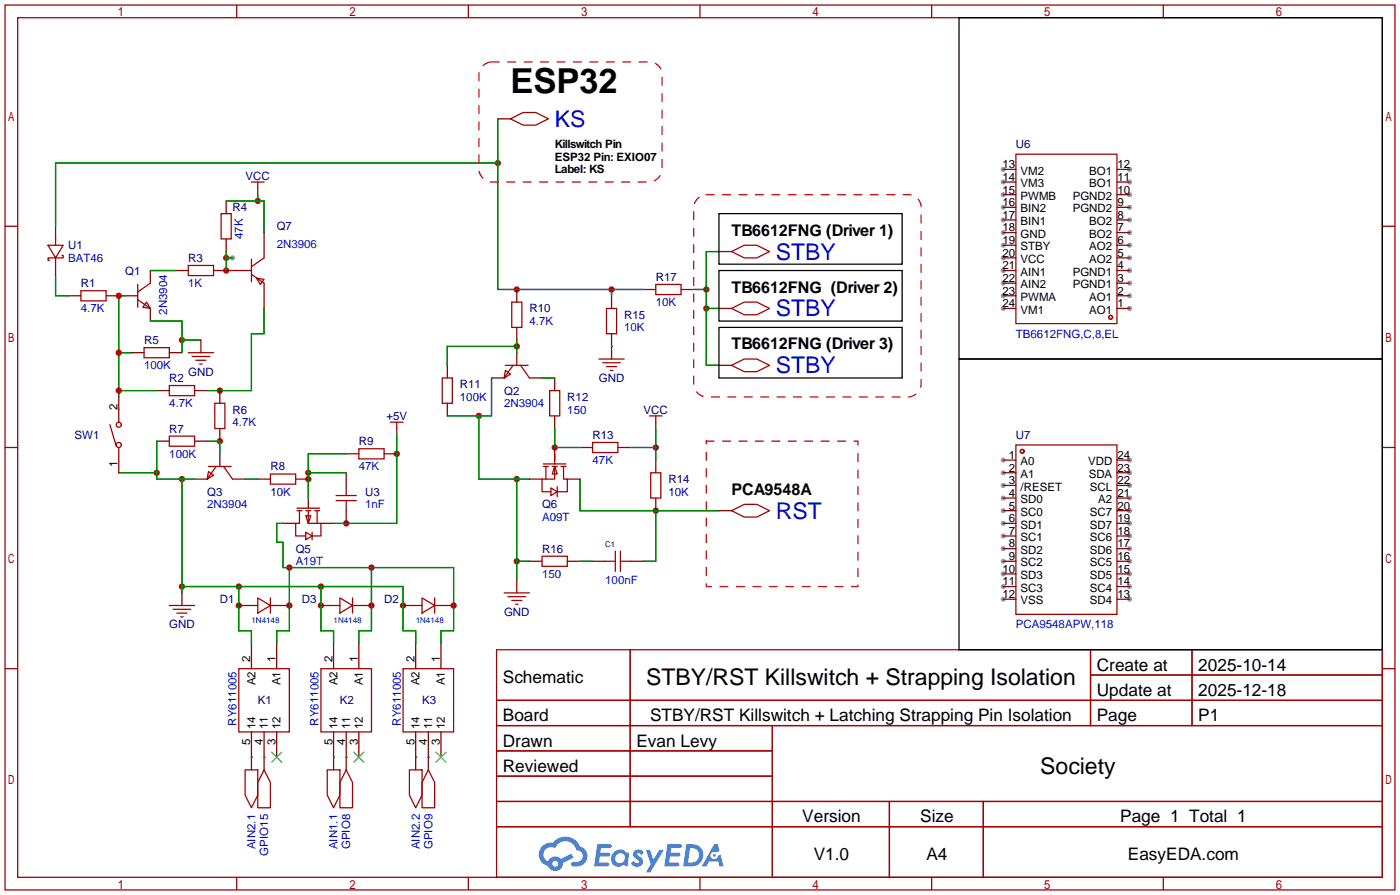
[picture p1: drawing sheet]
<svg xmlns="http://www.w3.org/2000/svg" width="281mm" height="180mm" viewBox="0 0 281 180" stroke-linecap="round" stroke-linejoin="round" font-family="sans-serif">
<g fill="#999">
<circle cx="227.1" cy="62" r=".51"/>
<circle cx="227.1" cy="59.4" r=".51"/>
<circle cx="227.1" cy="56.9" r=".51"/>
<circle cx="227.1" cy="54.4" r=".51"/>
<circle cx="227.1" cy="51.8" r=".51"/>
<circle cx="227.1" cy="49.3" r=".51"/>
<circle cx="227.1" cy="46.7" r=".51"/>
<circle cx="227.1" cy="44.2" r=".51"/>
<circle cx="227.1" cy="41.7" r=".51"/>
<circle cx="227.1" cy="39.1" r=".51"/>
<circle cx="227.1" cy="36.6" r=".51"/>
<circle cx="227.1" cy="34" r=".51"/>
<circle cx="201.7" cy="34" r=".51"/>
<circle cx="201.7" cy="36.6" r=".51"/>
<circle cx="201.7" cy="39.1" r=".51"/>
<circle cx="201.7" cy="41.7" r=".51"/>
<circle cx="201.7" cy="44.2" r=".51"/>
<circle cx="201.7" cy="46.7" r=".51"/>
<circle cx="201.7" cy="49.3" r=".51"/>
<circle cx="201.7" cy="51.8" r=".51"/>
<circle cx="201.7" cy="54.4" r=".51"/>
<circle cx="201.7" cy="56.9" r=".51"/>
<circle cx="201.7" cy="59.4" r=".51"/>
<circle cx="201.7" cy="62" r=".51"/>
<circle cx="201.7" cy="92.5" r=".51"/>
<circle cx="201.7" cy="95" r=".51"/>
<circle cx="201.7" cy="97.5" r=".51"/>
<circle cx="201.7" cy="100.1" r=".51"/>
<circle cx="201.7" cy="102.6" r=".51"/>
<circle cx="201.7" cy="105.2" r=".51"/>
<circle cx="201.7" cy="107.7" r=".51"/>
<circle cx="201.7" cy="110.2" r=".51"/>
<circle cx="201.7" cy="112.8" r=".51"/>
<circle cx="201.7" cy="115.3" r=".51"/>
<circle cx="201.7" cy="117.9" r=".51"/>
<circle cx="201.7" cy="120.4" r=".51"/>
<circle cx="227.1" cy="120.4" r=".51"/>
<circle cx="227.1" cy="117.9" r=".51"/>
<circle cx="227.1" cy="115.3" r=".51"/>
<circle cx="227.1" cy="112.8" r=".51"/>
<circle cx="227.1" cy="110.2" r=".51"/>
<circle cx="227.1" cy="107.7" r=".51"/>
<circle cx="227.1" cy="105.2" r=".51"/>
<circle cx="227.1" cy="102.6" r=".51"/>
<circle cx="227.1" cy="100.1" r=".51"/>
<circle cx="227.1" cy="97.5" r=".51"/>
<circle cx="227.1" cy="95" r=".51"/>
<circle cx="227.1" cy="92.5" r=".51"/>
<circle cx="46.7" cy="51.8" r=".51"/>
</g>
<g fill="none" stroke="#a10000" stroke-width=".25">
<path d="M1 1h279.4v177.8h-279.4zM3.6 3.6h274.3v172.7h-274.3zM47.6 1v2.6M94.1 1v2.6M140.7 1v2.6M187.3 1v2.6M233.8 1v2.6M1 45.5h2.6M277.9 45.5h2.5M1 89.9h2.6M277.9 89.9h2.5M1 134.4h2.6"/>
<path d="M99.8 130.6h178.1v45.7h-178.1zM126.7 130.6v35.5M219.2 130.6v15.2M219.2 135.6h58.7M239.6 130.6v15.2M277.9 134.4h2.5M99.8 140.7h178.1M99.8 145.8h178.1M99.8 150.9h55.5M99.8 156h55.5M155.3 145.8v30.5M47.6 176.3v2.5"/>
<path d="M94.1 176.3v2.5M99.8 161h178.1M99.8 166.1h178.1M140.7 176.3v2.5M178.8 161v15.3M187.3 176.3v2.5M197.7 161v15.3M233.8 176.3v2.5"/>
</g>
<g fill="#5487ff">
<path d="M127.6 171a1.3 1.3 0 0 1 1.8 .2l-.4 .7a.54 .54 0 0 0-.9-.3l.1 .2a1.34 1.34 0 0 1 1 1.8 1.47 1.47 0 0 1-2.4 0l.5-.6a.64 .64 0 0 0 .5 .4 .64 .64 0 0 0 .7-.2l-.2-.3a1.35 1.35 0 0 1-.9-1.8z"/>
<path d="M129.8 170.8h.9l.6 1.9 1.2-1.9h.9l-2.7 4.5h-.9l1-1.7z"/>
<path d="M120.1 169.6h1.6a1.31 1.31 0 0 1 1.2 .2 .4 .4 0 0 1-.3 .6h-1.8l-.1 .9h1.6a.4 .4 0 0 1 .4 .5 .4 .4 0 0 1-.4 .3h-1.7l-.2 1.2h.8a1.23 1.23 0 0 1 1.2 .2 .39 .39 0 0 1-.3 .6h-2.7z"/>
<path d="M134.2 169.6h1.6a1.32 1.32 0 0 1 1.2 .2 .39 .39 0 0 1-.3 .6h-1.8l-.1 .9h1.6a.4 .4 0 0 1 .4 .5 .4 .4 0 0 1-.4 .3h-1.7l-.2 1.2h.8a1.23 1.23 0 0 1 1.2 .2 .39 .39 0 0 1-.3 .6h-2.7z"/>
<path d="M143.6 169.6h.7l.4 1.4-.7 .3a.75 .75 0 0 0-1.1 .3 .75 .75 0 0 0 .5 1 .75 .75 0 0 0 .9-.6l.5-.3 .7 2.4h-.9l-.2-1h-1.9l-.5 1h-.9z"/>
<path d="M138 169.6l-.7 4.5h1.5a2.27 2.27 0 0 0 2.6-2.3 2.27 2.27 0 0 0-2.7-2.2zM138.7 170.4a1.5 1.5 0 0 1 1.8 1.5 1.5 1.5 0 0 1-1.9 1.4h-.3z"/>
<path d="M123.4 171.2a1.6 1.6 0 0 0-.3 2.3 1.6 1.6 0 0 0 2.3 .2l.8 .4 .3-2.5-.2-.3h-.5a1.58 1.58 0 0 0-2.4-.1zM124 171.8a.99 .99 0 0 1 1.6 .3 .99 .99 0 0 1-.9 1.3 .94 .94 0 0 1-1-.5 .94 .94 0 0 1 .3-1.1z"/>
<path d="M109 170a2.37 2.37 0 0 0 1.2 4 1.54 1.54 0 0 0 1.7 1 1.54 1.54 0 0 0 1.3-1.6l2.1-1.1-.5-.8-2 1.1a1.57 1.57 0 0 0-2.6 .5 1.5 1.5 0 0 1-.8-2.1 1.5 1.5 0 0 1 2.2-.6 2.23 2.23 0 0 1 2.3-1.4 2.23 2.23 0 0 1 2 1.9 1.16 1.16 0 0 1 1.2 1 1.16 1.16 0 0 1-1.1 1.3h-.6a.47 .47 0 0 0-.6 .4 .47 .47 0 0 0 .4 .5 2.17 2.17 0 0 0 2.5-1 2.17 2.17 0 0 0-.3-2.6l-.8-.5a3.2 3.2 0 0 0-5.5-.7l-1.1 .1zM111 173.6a.6 .6 0 0 1 1.2 0 .6 .6 0 0 1-1.2 0z"/>
<circle cx="143.6" cy="171.9" r=".28"/>
</g>
<g fill="none" stroke="#a10000" stroke-width=".25">
<path d="M50.5 36.6h2.6M51.8 36.6v1.2M9.7 49.3h3l-1.5 2.5zM11.2 48v1.3M12.4 51.3h.3v.5h-3v.5h.2M16.3 58.4h5v2.1h-5zM27.7 57.1v4.6M30.2 56.9l-2.5 1.8M37.8 53.3h5.1v2.1h-5.1zM27.7 60.2l2.5 1.8M29.5 60.7l.7 1.3-1.5-.3zM34 77.5h5.1v2h-5.1z"/>
<path d="M101.6 74.4l1 .8-1.3 .7zM101.6 73.4h4.6M103.1 73.4l-1.8 2.5M104.6 73.4l1.8 2.5M41.9 94.7l1 .8-1.2 .8zM41.9 93.7h4.6M43.4 93.7l-1.7 2.6M45 93.7l1.7 2.6M130.6 83.6h2.5M131.8 83.6v1.2"/>
</g>
<g fill="none" stroke="#870000" stroke-width=".25">
<path d="M51.8 37.8v1.3M11.2 45.5v2.5M11.2 51.8v3.8M13.7 59.4h2.6M21.3 59.4h2.6M25.1 59.4h2.6M30.2 54.4v2.5M35.3 54.4h2.5M42.9 54.4h2.6M30.2 62v2.5M31.5 78.5h2.5M39.1 78.5h2.6"/>
<path d="M98.8 75.9h2.5M103.9 70.9v2.5M106.4 75.9h2.6M39.1 96.3h2.6M44.2 91.2v2.5M46.7 96.3h2.6M131.8 84.8v1.3"/>
</g>
<path d="M11.2 55.6v3.8h2.5M25.1 59.4h-1.2v20.4M30.2 54.4h5.1M23.9 70.9h2.5M23.9 78.5h7.6" fill="none" stroke="#008700" stroke-width=".25"/>
<g fill="#c00">
<circle cx="23.9" cy="59.4" r=".63"/>
<circle cx="23.9" cy="70.9" r=".63"/>
<circle cx="23.9" cy="78.5" r=".63"/>
<circle cx="45.5" cy="54.4" r=".63"/>
<circle cx="45.5" cy="51.8" r=".63"/>
<circle cx="36.6" cy="68.3" r=".63"/>
<circle cx="44.2" cy="78.5" r=".63"/>
<circle cx="44.2" cy="88.6" r=".63"/>
<circle cx="36.6" cy="96.3" r=".63"/>
<circle cx="31.5" cy="95" r=".63"/>
<circle cx="36.6" cy="117.9" r=".63"/>
<circle cx="48" cy="117.9" r=".63"/>
<circle cx="64.5" cy="117.9" r=".63"/>
<circle cx="81" cy="121.7" r=".63"/>
<circle cx="64.5" cy="121.7" r=".63"/>
<circle cx="48" cy="121.7" r=".63"/>
<circle cx="62" cy="96.3" r=".63"/>
<circle cx="62" cy="95" r=".63"/>
<circle cx="103.9" cy="69.6" r=".63"/>
<circle cx="96.3" cy="83.6" r=".63"/>
<circle cx="103.9" cy="96.3" r=".63"/>
<circle cx="103.9" cy="112.8" r=".63"/>
<circle cx="111.5" cy="89.9" r=".63"/>
<circle cx="131.8" cy="89.9" r=".63"/>
<circle cx="69.6" cy="105.2" r=".63"/>
<circle cx="79.8" cy="91.2" r=".63"/>
<circle cx="58.2" cy="114" r=".63"/>
<circle cx="58.2" cy="121.7" r=".63"/>
<circle cx="74.7" cy="114" r=".63"/>
<circle cx="74.7" cy="121.7" r=".63"/>
<circle cx="91.2" cy="121.7" r=".63"/>
<circle cx="131.8" cy="102.6" r=".63"/>
<circle cx="142" cy="58.2" r=".63"/>
<circle cx="142" cy="62" r=".63"/>
<circle cx="51.8" cy="40.4" r=".63"/>
<circle cx="100.1" cy="32.8" r=".63"/>
<circle cx="103.9" cy="58.2" r=".63"/>
<circle cx="122.9" cy="58.2" r=".63"/>
</g>
<g fill="none" stroke="#008700" stroke-width=".25">
<path d="M51.8 39.1v1.3M100.1 23.9v34.3h29.2M100.1 32.8h-88.9v12.7M30.2 54.4h5.1M45.5 50.5v3.9M45.5 51.8h1.2M45.5 40.4h7.6v6.3M122.9 58.2v1.2M139.4 58.2h2.6M144.5 50.5h-2.5v22.9h2.5M30.2 64.5h6.4v6.4M36.6 68.3h3.8"/>
<path d="M53.1 62v5.1h-2.6v11.4h-8.8M98.8 75.9v7.7h-8.9M103.9 68.3v2.6M103.9 69.6h-14v3.8M109 75.9h2.5M122.9 69.6h.1M142 62h2.5M23.9 95h7.6M31.5 88.6v7.7h7.6M36.6 96.3v22.8M41.7 88.6h2.5v2.6M49.3 96.3h2.5"/>
<path d="M62 95h7.6M69.6 91.2h-7.6v8.9M79.8 87.4v17.8h-12.7M96.3 83.6v12.7h10.1M103.9 96.3v20.3M111.5 86.1v3.8h5.1M116.6 96.3v6.3h27.9M126.7 89.9h5.1M131.8 86.1v6.4M36.6 117.9h44.4v8.8h2.6v2.6M48 117.9v8.8h2.5v2.6M56.9 105.2h-1.3v3.8h1.3v5h34.3v12.7h-2.6v2.6"/>
<path d="M58.2 114v12.7h-2.6v2.6M64.5 117.9v8.8h2.6v2.6M74.7 114v12.7h-2.6v2.6M103.9 112.8h2.5M116.6 112.8h2.5M131.8 102.6v10.2h-2.5M50.5 152.1h.1M53.1 152.1h.1M67.1 152.1h.1M69.6 152.1h.1M83.6 152.1h.1M86.1 152.1h.1"/>
</g>
<g fill="none" stroke="#a10000" stroke-width=".25">
<path d="M102.6 23.9l2.6-1.3h2.5l2.5 1.3-2.5 1.2h-2.5zM204.2 31h20.3v34h-20.3zM44.4 42.9h2.1v5.1h-2.1zM50.5 55.1l2.6 1.8M50.5 52.1v4.5M51.6 55.9l1.5 .2-.8 1zM53.1 51.8l-2.6 1.8M131.8 57.1h5.1v2.1h-5.1zM147.1 50.5l2.5-1.2h2.5l2.6 1.2-2.6 1.3h-2.5zM29 69.8h5v2.1h-5zM37.8 70.9h5.1M38.6 71.6h3.6"/>
<path d="M39.4 72.4h2M40.1 73.2h.5M88.9 75.9h2v5.1h-2zM102.9 60.7h2v5.1h-2zM110.5 78.5h2v5.1h-2zM120.4 72.1h5.1M121.2 72.9h3.5M121.9 62h2.1v5.1h-2.1zM121.9 73.7h2.1M122.7 74.4h.5M147.1 62l2.5-1.3h2.5l2.6 1.3-2.6 1.2h-2.5zM147.1 73.4l2.5-1.3h2.5l2.6 1.3-2.6 1.3h-2.5z"/>
<path d="M22.1 85.3l1.3 4.4M23.9 82.3v2.5M23.9 89.9v2.6M34 87.6h5.1v2.1h-5.1zM43.2 81h2v5.1h-2zM54.4 95.3h5v2h-5zM67.6 99.6h4M69.6 97.5v2.1M72.1 90.2h5.1v2h-5.1zM78.5 84.8h2.5M79.8 84.8v1.3M109.2 93.7h1"/>
<path d="M109.2 93.2h4.6M109.7 93.7v2.6M110.7 98l1.3 .8-1.3 .8zM111 93.7h1M111.5 93.7v2.6h-2.5v2.5h1.7M111.5 93.7l.5 1.6h-1zM111.5 91.2v2M112 97.8v2M112.8 93.7h1M113.3 93.7v2.6h.7v2.5h-2M119.1 88.9h5.1v2h-5.1zM130.8 95h2v5.1h-2z"/>
<path d="M204.2 89.4h20.3v34h-20.3zM59.7 102.1h4.6M59.7 102.6h1M60.2 102.6v2.6h-.8v2.5h2.1M61.5 103.6h1l-.5 1.6zM61.5 106.9l1.2 .8-1.2 .8zM61.5 102.6h1M62 102.6v2.6h2.5v2.5h-1.8M62.7 106.9v1.6M63.2 102.6h1.1M63.8 102.6v2.6M67.6 100.6h4"/>
<path d="M69.6 100.6v2M101.3 119.1h5.1M102.1 119.9h3.6M109 111.8h5v2h-5zM121.7 112.8h2M123.7 110.7v4.1M124.7 110.7v4.1M124.7 112.8h2M147.1 102.6l2.5-1.3h2.5l2.6 1.3-2.6 1.3h-2.5zM34 121.7h5.1M34.8 122.4h3.6M35.6 123.2h2"/>
<path d="M36.3 124h.5M48 134.4h10.2v12.7h-10.2zM51.8 120.1l2.6 1.6-2.6 1.5zM54.4 120.1v3.1M64.5 134.4h10.2v12.7h-10.2zM68.3 120.1l2.6 1.6-2.6 1.5zM70.9 120.1v3.1M81 134.4h10.2v12.7h-10.2zM84.8 120.1l2.6 1.6-2.6 1.5zM87.4 120.1v3.1M102.9 120.7h2M103.6 121.4h.5"/>
<path d="M49.3 154.7h2.5v5.1l-1.3 2.5-1.2-2.5zM53.1 154.7l1.3 2.5v5.1h-2.6v-5.1zM65.8 154.7h2.5v5.1l-1.2 2.5-1.3-2.5zM69.6 154.7l1.3 2.5v5.1h-2.6v-5.1zM82.3 154.7h2.5v5.1l-1.2 2.5-1.3-2.5zM86.1 154.7l1.3 2.5v5.1h-2.6v-5.1z"/>
<circle cx="223.3" cy="63.8" r=".38"/>
<circle cx="23.9" cy="85.3" r=".51"/>
<circle cx="23.9" cy="89.4" r=".51"/>
<circle cx="205.5" cy="90.7" r=".38"/>
</g>
<g fill="none" stroke="#870000" stroke-width=".25">
<path d="M100.1 23.9h2.5M201.7 39.1h2.5M201.7 36.6h2.5M201.7 34h2.5M224.5 39.1h2.6M224.5 36.6h2.6M224.5 34h2.6M45.5 40.4v2.5M45.5 48v2.5M45.5 54.4h5M53.1 46.7v5.1M53.1 56.9v5.1"/>
<path d="M103.9 58.2v2.5M122.9 59.4v2.6M129.3 58.2h2.5M136.9 58.2h2.5M144.5 50.5h2.6M201.7 54.4h2.5M201.7 59.4h2.5M201.7 56.9h2.5M201.7 51.8h2.5M201.7 49.3h2.5M201.7 46.7h2.5M201.7 44.2h2.5"/>
<path d="M201.7 41.7h2.5M224.5 54.4h2.6M224.5 59.4h2.6M224.5 56.9h2.6M224.5 51.8h2.6M224.5 49.3h2.6M224.5 46.7h2.6M224.5 44.2h2.6M224.5 41.7h2.6M23.9 79.8v2.5M26.4 70.9h2.6M34 70.9h2.6"/>
<path d="M40.4 68.3v2.6M44.2 78.5v2.5M89.9 73.4v2.5M103.9 65.8v2.5M111.5 75.9v2.6M122.9 67.1v5M144.5 62h2.6M144.5 73.4h2.6M201.7 62h2.5M224.5 62h2.6M23.9 92.5v2.5M31.5 88.6h2.5"/>
<path d="M39.1 88.6h2.6M44.2 86.1v2.5M51.8 96.3h2.6M59.4 96.3h2.6M69.6 95v2.5M69.6 91.2h2.5M77.2 91.2h2.6M79.8 86.1v1.3M89.9 81v2.6M106.4 96.3h2.6M111.5 83.6v2.5M111.5 89.9v2.6"/>
<path d="M114 96.3h2.6M116.6 89.9h2.5M124.2 89.9h2.5M131.8 92.5v2.5M201.7 92.5h2.5M201.7 95h2.5M201.7 97.5h2.5M224.5 92.5h2.6M224.5 95h2.6M224.5 97.5h2.6M36.6 119.1v2.6M56.9 105.2h2.5"/>
<path d="M62 100.1v2M64.5 105.2h2.6M69.6 102.6v2.6M103.9 116.6v2.5M106.4 112.8h2.6M114 112.8h2.6M119.1 112.8h2.6M126.7 112.8h2.6M131.8 100.1v2.5M144.5 102.6h2.6M201.7 105.2h2.5M201.7 112.8h2.5"/>
<path d="M201.7 102.6h2.5M201.7 100.1h2.5M201.7 107.7h2.5M201.7 110.2h2.5M201.7 115.3h2.5M201.7 117.9h2.5M224.5 105.2h2.6M224.5 112.8h2.6M224.5 102.6h2.6M224.5 100.1h2.6M224.5 107.7h2.6M224.5 110.2h2.6"/>
<path d="M224.5 115.3h2.6M224.5 117.9h2.6M48 121.7h3.8M50.5 129.3v5.1M54.4 121.7h3.8M55.6 129.3v5.1M64.5 121.7h3.8M67.1 129.3v5.1M70.9 121.7h3.8M72.1 129.3v5.1M81 121.7h3.8M83.6 129.3v5.1"/>
<path d="M87.4 121.7h3.8M88.6 129.3v5.1M201.7 120.4h2.5M224.5 120.4h2.6M50.5 147.1v7.6M53.1 147.1v7.6M55.6 147.1v5M67.1 147.1v7.6M69.6 147.1v7.6M72.1 147.1v5M83.6 147.1v7.6M86.1 147.1v7.6"/>
<path d="M88.6 147.1v5"/>
</g>
<path d="M54.6 151.1l2 2.1M56.6 151.1l-2 2.1M71.1 151.1l2.1 2.1M73.2 151.1l-2.1 2.1M87.6 151.1l2.1 2.1M89.7 151.1l-2.1 2.1" fill="none" stroke="#3c3" stroke-width=".25"/>
<path d="M192.8 3.6h85.1v68.5h-85.1zM144.5 42.9h36.9v10.2h-36.9zM144.5 54.4h36.9v10.1h-36.9zM144.5 65.8h36.9v10.1h-36.9zM192.8 72.1h85.1v58.5h-85.1z" fill="none" stroke="#000" stroke-width=".25"/>
<path d="M98.8 12.4h31.8a2.54 2.54 0 0 1 2.5 2.6v19a2.72 2.72 0 0 1-2.5 2.6h-31.8a2.72 2.72 0 0 1-2.5-2.6v-19a2.72 2.72 0 0 1 2.5-2.6M142 39.1h40.6a2.54 2.54 0 0 1 2.6 2.6v35.5a2.72 2.72 0 0 1-2.6 2.6h-40.6a2.72 2.72 0 0 1-2.6-2.6v-35.5a2.72 2.72 0 0 1 2.6-2.6M142 88.6h30.5v29.3h-30.5z" fill="none" stroke="#f00" stroke-width=".25" stroke-dasharray="1.5 1.8"/>
<text font-size="6.9" x="102.6" y="18.7">ESP32</text>
<g font-size="4.6" fill="#00f">
<text x="111.5" y="25.5">KS</text>
<text x="156" y="52.2">STBY</text>
<text x="156" y="63.6">STBY</text>
<text x="156" y="75">STBY</text>
<text x="156" y="104.2">RST</text>
</g>
<g font-size="4.6">
<text x="129.9" y="137.7">STBY/RST Killswitch + Strapping Isolation</text>
<text x="209.1" y="155.4">Society</text>
</g>
<g font-size="3.5">
<text x="101.1" y="137.3">Schematic</text>
<text x="220.5" y="134.8">Create at</text>
<text x="240.9" y="134.8">2025-10-14</text>
<text x="220.5" y="139.9">Update at</text>
<text x="240.9" y="139.9">2025-12-18</text>
<text x="101.1" y="144.9">Board</text>
<text x="130.7" y="144.9">STBY/RST Killswitch + Latching Strapping Pin Isolation</text>
<text x="220.5" y="144.9">Page</text>
<text x="240.9" y="144.9">P1</text>
<text x="101.1" y="150">Drawn</text>
<text x="101.1" y="155.1">Reviewed</text>
<text x="128" y="150">Evan Levy</text>
<text x="161.3" y="165.3">Version</text>
<text x="185" y="165.3">Size</text>
<text x="225.2" y="165.3">Page 1 Total 1</text>
<text x="163.6" y="172.9">V1.0</text>
<text x="186.2" y="172.9">A4</text>
<text x="226.7" y="172.9">EasyEDA.com</text>
</g>
<g font-size="3.2">
<text x="147.1" y="47.4">TB6612FNG (Driver 1)</text>
<text x="147.1" y="58.8">TB6612FNG (Driver 2)</text>
<text x="147.1" y="70.2">TB6612FNG (Driver 3)</text>
<text x="147.1" y="99.4">PCA9548A</text>
</g>
<g font-size="2.3">
<text x="111.5" y="29.8">Killswitch Pin</text>
<text x="111.5" y="32.3">ESP32 Pin: EXIO07</text>
<text x="111.5" y="34.8">Label: KS</text>
<text x="201.5" y="33.8">13</text>
<text x="205.2" y="35.1">VM2</text>
<text x="219" y="35.1">BO1</text>
<text x="224.7" y="33.8">12</text>
<text x="201.5" y="36.3">14</text>
<text x="201.5" y="38.9">15</text>
<text x="201.5" y="41.4">16</text>
<text x="205.2" y="37.6">VM3</text>
<text x="205.2" y="40.2">PWMB</text>
<text x="215.6" y="40.2">PGND2</text>
<text x="219" y="37.6">BO1</text>
<text x="224.7" y="41.4">9</text>
<text x="224.7" y="38.9">10</text>
<text x="224.7" y="36.3">11</text>
<text x="201.5" y="44">17</text>
<text x="201.5" y="46.5">18</text>
<text x="205.2" y="42.7">BIN2</text>
<text x="205.2" y="45.2">BIN1</text>
<text x="205.2" y="47.8">GND</text>
<text x="215.6" y="42.7">PGND2</text>
<text x="219" y="47.8">BO2</text>
<text x="219" y="45.2">BO2</text>
<text x="224.7" y="46.5">7</text>
<text x="224.7" y="44">8</text>
<text x="201.5" y="49">19</text>
<text x="201.5" y="51.6">20</text>
<text x="205.2" y="50.3">STBY</text>
<text x="205.2" y="52.9">VCC</text>
<text x="219" y="52.9">AO2</text>
<text x="219" y="50.3">AO2</text>
<text x="224.7" y="51.6">5</text>
<text x="224.7" y="49">6</text>
<text x="201.5" y="54.1">21</text>
<text x="201.5" y="56.7">22</text>
<text x="201.5" y="59.2">23</text>
<text x="205.2" y="55.4">AIN1</text>
<text x="205.2" y="57.9">AIN2</text>
<text x="215.6" y="57.9">PGND1</text>
<text x="215.6" y="55.4">PGND1</text>
<text x="224.7" y="59.2">2</text>
<text x="224.7" y="56.7">3</text>
<text x="224.7" y="54.1">4</text>
<text x="201.5" y="61.7">24</text>
<text x="205.2" y="60.5">PWMA</text>
<text x="205.2" y="63">VM1</text>
<text x="219" y="63">AO1</text>
<text x="219" y="60.5">AO1</text>
<text x="224.7" y="61.7">1</text>
<text x="23.6" y="82.3" transform="rotate(-90 23.6 82.3)">2</text>
<text x="23.6" y="93.7" transform="rotate(-90 23.6 93.7)">1</text>
<text x="202.8" y="92.2">1</text>
<text x="202.8" y="94.8">2</text>
<text x="205.2" y="93.5">A0</text>
<text x="218.7" y="93.5">VDD</text>
<text x="224.7" y="94.8">23</text>
<text x="224.7" y="92.2">24</text>
<text x="202.8" y="97.3">3</text>
<text x="202.8" y="99.8">4</text>
<text x="205.2" y="96">A1</text>
<text x="205.2" y="98.6">/RESET</text>
<text x="205.2" y="101.1">SD0</text>
<text x="218.8" y="96">SDA</text>
<text x="219.1" y="98.6">SCL</text>
<text x="220.8" y="101.1">A2</text>
<text x="224.7" y="99.8">21</text>
<text x="224.7" y="97.3">22</text>
<text x="202.8" y="102.4">5</text>
<text x="202.8" y="104.9">6</text>
<text x="202.8" y="107.5">7</text>
<text x="205.2" y="103.7">SC0</text>
<text x="205.2" y="106.2">SD1</text>
<text x="219.1" y="106.2">SD7</text>
<text x="219.1" y="103.7">SC7</text>
<text x="224.7" y="107.5">18</text>
<text x="224.7" y="104.9">19</text>
<text x="224.7" y="102.4">20</text>
<text x="202.8" y="110">8</text>
<text x="202.8" y="112.5">9</text>
<text x="205.2" y="108.7">SC1</text>
<text x="205.2" y="111.3">SD2</text>
<text x="205.2" y="113.8">SC2</text>
<text x="219.1" y="113.8">SC5</text>
<text x="219.1" y="111.3">SD6</text>
<text x="219.1" y="108.7">SC6</text>
<text x="224.7" y="112.5">16</text>
<text x="224.7" y="110">17</text>
<text x="201.5" y="115.1">10</text>
<text x="201.5" y="117.6">11</text>
<text x="205.2" y="116.4">SD3</text>
<text x="205.2" y="118.9">SC3</text>
<text x="219.1" y="118.9">SC4</text>
<text x="219.1" y="116.4">SD5</text>
<text x="224.7" y="117.6">14</text>
<text x="224.7" y="115.1">15</text>
<text x="201.5" y="120.2">12</text>
<text x="205.2" y="121.4">VSS</text>
<text x="219.1" y="121.4">SD4</text>
<text x="224.7" y="120.2">13</text>
<text x="50.3" y="133.1" transform="rotate(-90 50.3 133.1)">2</text>
<text x="51.3" y="137.7" transform="rotate(-90 51.3 137.7)">A2</text>
<text x="55.4" y="133.1" transform="rotate(-90 55.4 133.1)">1</text>
<text x="56.4" y="137.7" transform="rotate(-90 56.4 137.7)">A1</text>
<text x="66.8" y="133.1" transform="rotate(-90 66.8 133.1)">2</text>
<text x="67.8" y="137.7" transform="rotate(-90 67.8 137.7)">A2</text>
<text x="71.9" y="133.1" transform="rotate(-90 71.9 133.1)">1</text>
<text x="72.9" y="137.7" transform="rotate(-90 72.9 137.7)">A1</text>
<text x="83.3" y="133.1" transform="rotate(-90 83.3 133.1)">2</text>
<text x="84.4" y="137.7" transform="rotate(-90 84.4 137.7)">A2</text>
<text x="88.4" y="133.1" transform="rotate(-90 88.4 133.1)">1</text>
<text x="89.4" y="137.7" transform="rotate(-90 89.4 137.7)">A1</text>
<text x="50.3" y="149.6" transform="rotate(-90 50.3 149.6)">5</text>
<text x="51.3" y="146.6" transform="rotate(-90 51.3 146.6)">14</text>
<text x="52.9" y="149.6" transform="rotate(-90 52.9 149.6)">4</text>
<text x="53.9" y="146.6" transform="rotate(-90 53.9 146.6)">11</text>
<text x="55.4" y="149.6" transform="rotate(-90 55.4 149.6)">3</text>
<text x="56.4" y="146.6" transform="rotate(-90 56.4 146.6)">12</text>
<text x="66.8" y="149.6" transform="rotate(-90 66.8 149.6)">5</text>
<text x="67.8" y="146.6" transform="rotate(-90 67.8 146.6)">14</text>
<text x="69.4" y="149.6" transform="rotate(-90 69.4 149.6)">4</text>
<text x="70.4" y="146.6" transform="rotate(-90 70.4 146.6)">11</text>
<text x="71.9" y="149.6" transform="rotate(-90 71.9 149.6)">3</text>
<text x="72.9" y="146.6" transform="rotate(-90 72.9 146.6)">12</text>
<text x="83.3" y="149.6" transform="rotate(-90 83.3 149.6)">5</text>
<text x="84.4" y="146.6" transform="rotate(-90 84.4 146.6)">14</text>
<text x="85.9" y="149.6" transform="rotate(-90 85.9 149.6)">4</text>
<text x="86.9" y="146.6" transform="rotate(-90 86.9 146.6)">11</text>
<text x="88.4" y="149.6" transform="rotate(-90 88.4 149.6)">3</text>
<text x="89.4" y="146.6" transform="rotate(-90 89.4 146.6)">12</text>
</g>
<g font-size="2.3" fill="#000080">
<text x="204.2" y="29.8">U6</text>
<text x="49.4" y="36.1">VCC</text>
<text x="46.7" y="42.5">R4</text>
<text x="55.6" y="46.3">Q7</text>
<text x="13.7" y="50.1">U1</text>
<text x="37.8" y="52.6">R3</text>
<text x="16.3" y="57.7">R1</text>
<text x="25.1" y="55.2">Q1</text>
<text x="131.8" y="56.4">R17</text>
<text x="106.4" y="62.8">R10</text>
<text x="125.5" y="64.1">R15</text>
<text x="29" y="69.1">R5</text>
<text x="34" y="76.8">R2</text>
<text x="37.8" y="75.5">GND</text>
<text x="120.4" y="76.8">GND</text>
<text x="46.7" y="83.1">R6</text>
<text x="92.5" y="78">R11</text>
<text x="101.3" y="79.3">Q2</text>
<text x="114" y="80.6">R12</text>
<text x="129.4" y="83.1">VCC</text>
<text x="15" y="88.2">SW1</text>
<text x="34" y="86.9">R7</text>
<text x="72.1" y="89.5">R9</text>
<text x="77.7" y="84.4">+5V</text>
<text x="119.1" y="88.2">R13</text>
<text x="204.2" y="88.2">U7</text>
<text x="54.4" y="94.5">R8</text>
<text x="41.7" y="99.6">Q3</text>
<text x="73.4" y="99.6">U3</text>
<text x="134.4" y="97.1">R14</text>
<text x="109" y="102.2">Q6</text>
<text x="59.4" y="111">Q5</text>
<text x="109" y="111">R16</text>
<text x="44.2" y="121.2">D1</text>
<text x="60.7" y="121.2">D3</text>
<text x="77.2" y="121.2">D2</text>
<text x="101.3" y="123.7">GND</text>
<text x="34" y="126.3">GND</text>
<text x="51.8" y="141.5">K1</text>
<text x="68.3" y="141.5">K2</text>
<text x="84.8" y="141.5">K3</text>
</g>
<g font-size="2.3" fill="#00f">
<text x="13.7" y="52.6">BAT46</text>
<text x="48.8" y="48" transform="rotate(-90 48.8 48)">47K</text>
<text x="55.6" y="49.8">2N3906</text>
<text x="37.8" y="57.7">1K</text>
<text x="16.3" y="62.8">4.7K</text>
<text x="33.6" y="63.2" transform="rotate(-90 33.6 63.2)">2N3904</text>
<text x="106.4" y="65.3">4.7K</text>
<text x="131.8" y="61.5">10K</text>
<text x="125.5" y="66.6">10K</text>
<text x="204.2" y="67.9">TB6612FNG,C,8,EL</text>
<text x="29" y="74.2">100K</text>
<text x="34" y="81.8">4.7K</text>
<text x="92.5" y="80.6">100K</text>
<text x="101.3" y="81.8">2N3904</text>
<text x="114" y="83.1">150</text>
<text x="46.7" y="85.6">4.7K</text>
<text x="34" y="92">100K</text>
<text x="72.1" y="94.5">47K</text>
<text x="119.1" y="93.3">47K</text>
<text x="54.4" y="99.6">10K</text>
<text x="134.4" y="99.6">10K</text>
<text x="41.7" y="102.2">2N3904</text>
<text x="73.4" y="102.2">1nF</text>
<text x="109" y="104.7">A09T</text>
<text x="59.4" y="113.6">A19T</text>
<text x="109" y="116.1">150</text>
<text x="121.7" y="117.4">100nF</text>
<text x="204.2" y="126.3">PCA9548APW,118</text>
<text x="47.5" y="145.8" transform="rotate(-90 47.5 145.8)">RY611005</text>
<text x="64.1" y="145.8" transform="rotate(-90 64.1 145.8)">RY611005</text>
<text x="80.6" y="145.8" transform="rotate(-90 80.6 145.8)">RY611005</text>
<text x="51.4" y="170.6" transform="rotate(-90 51.4 170.6)">AIN2.1</text>
<text x="53.9" y="171.9" transform="rotate(-90 53.9 171.9)">GPIO15</text>
<text x="67.9" y="170.6" transform="rotate(-90 67.9 170.6)">AIN1.1</text>
<text x="70.4" y="170.6" transform="rotate(-90 70.4 170.6)">GPIO8</text>
<text x="84.4" y="170.6" transform="rotate(-90 84.4 170.6)">AIN2.2</text>
<text x="86.9" y="170.6" transform="rotate(-90 86.9 170.6)">GPIO9</text>
</g>
<text font-size="1.6" fill="#000080" x="121.7" y="109.9">C1</text>
<g font-size="1.6" fill="#00f">
<text x="50.5" y="125.2">1N4148</text>
<text x="67.1" y="125.2">1N4148</text>
<text x="83.6" y="125.2">1N4148</text>
</g>
</svg>
